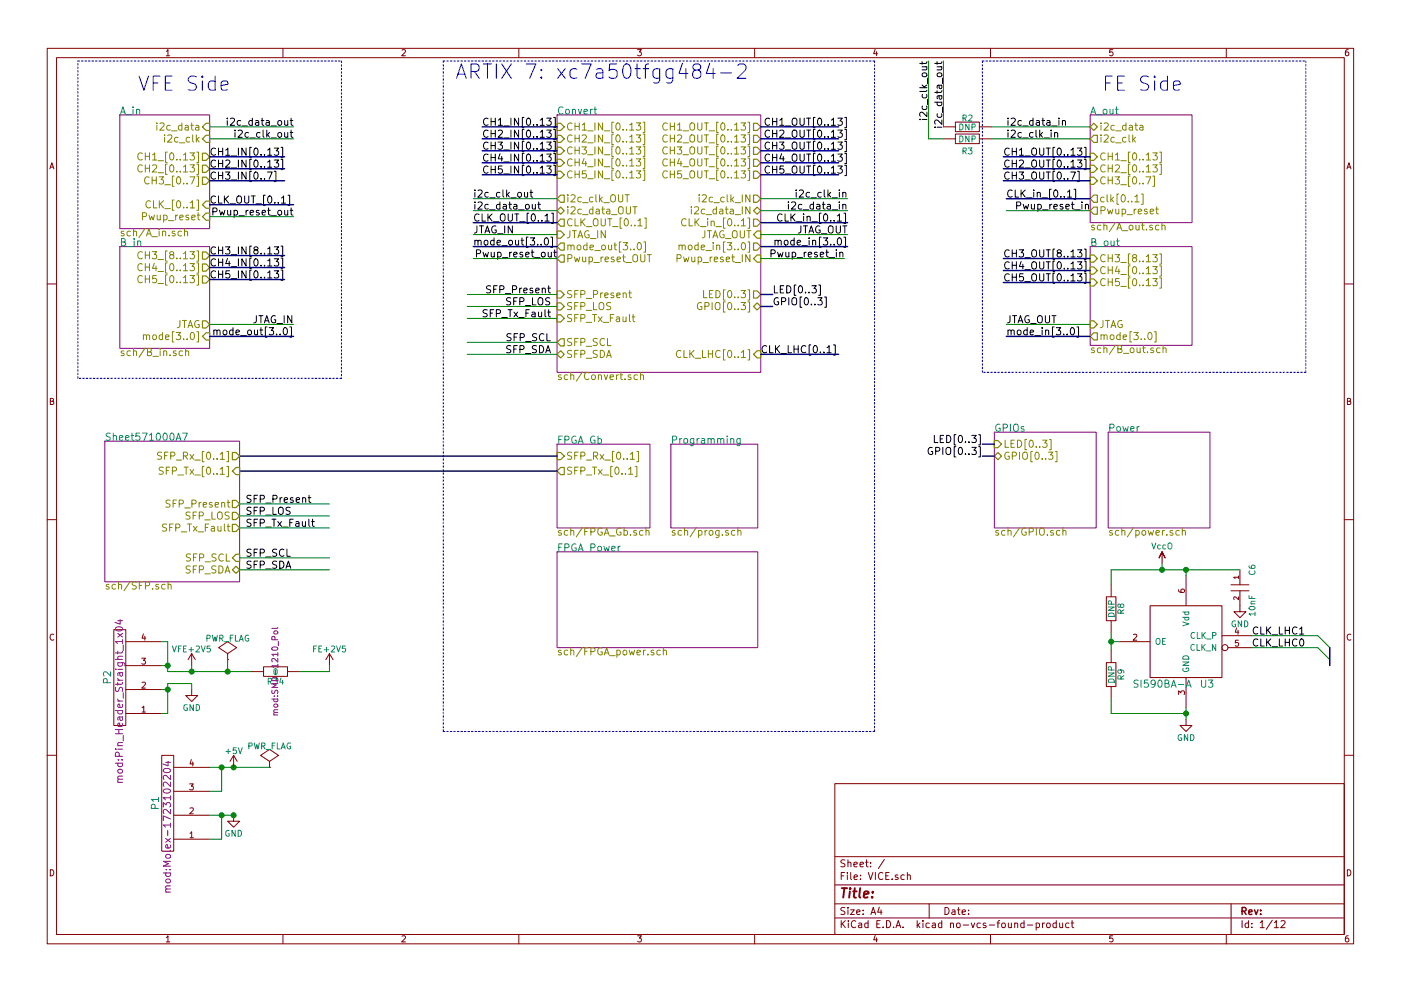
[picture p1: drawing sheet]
<svg xmlns="http://www.w3.org/2000/svg" width="297mm" height="210mm" viewBox="0 0 297 210" stroke-linecap="round" stroke-linejoin="round" font-family="sans-serif">
<g fill="none" stroke="#840000" stroke-width=".21">
<path d="M10 10.3h277v189.9h-277zM12 12.2h273v186.1h-273zM60 10.3v1.9M110 10.3v1.9M160 10.3v1.9M210 10.3v1.9M260 10.3v1.9M200 26.9h2.6M200 29.5h2.6M202.6 25.9h5v2h-5zM202.6 28.4h5v2.1h-5zM207.6 26.9h2.6"/>
<path d="M207.6 29.5h2.6M10 60.2h2M285 60.2h2M10 110.3h2M246.4 117.1l-.7 1.3 .7-1.3 .6 1.3-.6-1.3v2.5M285 110.3h2M24.1 133.6h2.6v20.3h-2.6zM26.7 136.1h7.6M40.6 138.7l-.7 1.2M40.6 138.7v2.5M40.6 138.7l.8 1.2M48.3 139.9h.1"/>
<path d="M48.3 138.7l1.9-1.3-1.9-1.3-1.9 1.3 1.9 1.3v1.2M69.8 138.7l-.7 1.2M69.8 138.7v2.5M69.8 138.7l.8 1.2M234.6 126.6h2v5.1h-2zM235.6 124.1v2.5M235.6 131.7v2.5M235.6 138v2.6M237.5 136.1h6.3M243.8 128.5h15.3v15.3h-15.3zM251.5 122.2v6.3M259.1 134.9h6.3"/>
<path d="M260.3 137.4h5.1M261 125.3h3.8M261 124.1h3.8M262.9 125.3v4.5h1.3l-1.3 1.3-1.3-1.3h1.3M262.9 120.9v3.2M26.7 151.4h7.6M26.7 146.3h7.6M26.7 141.2h7.6M40.6 146.3v1.3h1.3l-1.3 1.2-1.2-1.2h1.2M53.3 142.5h2.6M55.9 141.5h5.1v2h-5.1zM61 142.5h2.5"/>
<path d="M234.6 140.6h2v5.1h-2zM235.6 145.7v2.5M251.5 152.6v1.3h1.2l-1.2 1.3-1.3-1.3h1.3M251.5 143.8v6.3M10 160.2h2M34.3 160.3h2.5v20.3h-2.5zM36.8 178h7.6M36.8 173h7.6M36.8 167.9h7.6M36.8 162.8h7.6M49.5 173v1.2h1.3l-1.3 1.3-1.2-1.3h1.2M49.5 160.3l-.7 1.2"/>
<path d="M49.5 160.3v2.5M49.5 160.3l.8 1.2M57.1 162.8h.1M57.1 161.5l2-1.2-2-1.3-1.9 1.3 1.9 1.2v1.3M177 166.3h108v32h-108zM285 160.2h2M60 198.3v1.9M110 198.3v1.9M160 198.3v1.9M177 194.8h108M177 191.8h108M177 187.8h108"/>
<path d="M177 181.8h108M186.4 192.5l-.3 1h.9M186.8 193v1M187.5 182.3l-1.3 2M192.4 185.7l.2-.1 .4 .1v.9M192.4 185.1v1.5M197 191.8v3M210 198.3v1.9M217.8 196.3h1.2M219.7 195.9l.4-.1 .3 .3-.1 .6h-.6M219.7 195.8v1.5M221 195.8v1"/>
<path d="M221.5 195.8l-.5 .3M222 196l.2-.2 .4 .2 .1 .5-.1 .2-.4 .1-.2-.1zM224 195.9l-.5-.1-.3 .3 .1 .6 .2 .1 .5-.1M224 195.3v1.5M224.7 195.8v.9l.4 .1 .2-.1M225.3 195.8v1M226.6 195.9l-.4-.1-.3 .3 .1 .6 .2 .1 .4-.1M227.1 195.8h.6M227.3 195.3v1.3l.4 .2M260 198.3v1.9M261 191.8v6.5M270.2 195.8l.4-.5v1.5"/>
<path d="M270.2 196.8h.8M271.6 195.5l.6-.2 .3 .5-1 1h1"/>
<circle cx="259.7" cy="137.4" r=".63"/>
</g>
<g fill="none" stroke="#840084" stroke-width=".21">
<path d="M25.4 24.4h19v24.1h-19zM118.1 24.4h43.2v54.6h-43.2zM231.1 24.4h21.6v22.8h-21.6zM25.4 52.3h19v21.6h-19zM231.1 52.3h21.6v21h-21.6zM22.2 93.6h28.6v29.8h-28.6zM118.1 94.2h19.7v17.8h-19.7zM142.2 94.2h18.5v17.8h-18.5zM210.8 91.7h21.6v20.3h-21.6zM234.9 91.7h21.6v20.3h-21.6zM118.1 117.1h42.6v20.3h-42.6zM24.5 133.2a.89 .89 0 0 1 1.5 .3 .86 .86 0 0 1-.8 .4 .86 .86 0 0 1-.7-.5z"/>
<path d="M25 131.7h1M25.5 131.5v.9l-1.1-.4M58.1 134l.5-.1 .3 .4-.3 .2h-.3l-.3-.2zM58.9 133.1l-.2 .2h-1.1M58 151.7h.9M58.9 151.1l-.8 .1-.1 .3 .2 .2M25 166h1M26 165.3h-.8a.37 .37 0 0 0-.2 .3 .37 .37 0 0 0 .1 .4M34.7 163.3a.89 .89 0 0 1 1.4 .2 .86 .86 0 0 1-.8 .4 .86 .86 0 0 1-.7-.5zM35.1 161.7h1M35.6 161.5v1l-1.1-.4M35.1 189.3h1"/>
<path d="M36.1 188.6h-.7a.37 .37 0 0 0-.3 .3 .37 .37 0 0 0 .2 .4M36.1 188h-.7a.35 .35 0 0 0-.3 .3 .35 .35 0 0 0 .3 .3"/>
</g>
<g fill="none" stroke="#848400" stroke-width=".21">
<path d="M30.2 32.6a.72 .72 0 0 0-1.1 .5 .72 .72 0 0 0 .8 .9l.3-.2M30.2 35.1a.72 .72 0 0 0-1.1 .5 .72 .72 0 0 0 .8 .9l.3-.2M31.6 37.7a.72 .72 0 0 0-1 .5 .72 .72 0 0 0 .7 .8l.3-.1M33.2 26.1v.1M33.2 26.6v1M34.9 28.6v.2M134.9 33.7h.9l-.5 .6 .5 .3v.5l-.3 .1-.6-.1M134.9 36.2h.9l-.5 .6 .5 .3v.5l-.3 .2-.6-.2M134.9 26.1h.9l-.5 .6 .5 .2v.6l-.3 .1-.6-.1M134.9 28.6h.9l-.5 .6 .5 .3v.5l-.3 .1-.6-.1M134.9 31.2h.9l-.5 .5 .5 .3v.5l-.3 .2-.6-.2M136.3 33.5h.4v2.2h-.4"/>
<path d="M136.3 36.1h.4v2.2h-.4M136.3 25.9h.4v2.2h-.4M136.3 28.5h.4v2.2h-.4M136.3 31h.4v2.2h-.4M141.5 33.9a.72 .72 0 0 0-1 .4 .72 .72 0 0 0 .7 .9l.3-.1M141.5 36.4a.72 .72 0 0 0-1 .5 .72 .72 0 0 0 .7 .9l.3-.2M141.5 26.2a.72 .72 0 0 0-1 .5 .72 .72 0 0 0 .7 .9l.3-.1M141.5 28.8a.72 .72 0 0 0-1 .5 .72 .72 0 0 0 .7 .8l.3-.1M141.5 31.3a.72 .72 0 0 0-1 .5 .72 .72 0 0 0 .7 .9l.3-.2M240.3 29.6l.4 .5M240.7 29.1l-.5 .6M241.7 26.7h.6v.9"/>
<path d="M242.3 26.9l-.6 .2a.3 .3 0 0 0 .1 .5l.5-.1M243 37.5h1l-.7 1.5M244.4 32.4h1l-.5 .6 .5 .3-.1 .5-.2 .2-.7-.2M244.4 35h1l-.5 .6 .5 .2-.1 .5-.2 .2-.7-.2M244.4 37.4h.4v2.1h-.4M245.9 32.3h.3v2.2h-.3M245.9 34.8h.3v2.2h-.3M30.2 56.1a.72 .72 0 0 0-1.1 .5 .72 .72 0 0 0 .8 .8l.3-.1M30.2 58.6a.72 .72 0 0 0-1.1 .5 .72 .72 0 0 0 .8 .9l.3-.2M30.2 53.5a.72 .72 0 0 0-1.1 .5 .72 .72 0 0 0 .8 .9l.3-.1M31.9 42.7a.72 .72 0 0 0-1 .5 .72 .72 0 0 0 .7 .9l.3-.1M38.5 49.1l-.5-.1-.3 .3 .2 .7h.6"/>
<path d="M39.1 49.2l.1-.1a.36 .36 0 0 1 .6 .2v.8M39.1 48.5v1.6M132.5 41.3h.9M133 41.3v1.5M134.2 43.9h.9M134.6 43.9v1.5M135.3 51.6l.2-.1a.81 .81 0 0 1 .5 .7 .81 .81 0 0 1-.5 .8 .98 .98 0 0 1-.2-1.4zM136.5 51.3h.4v2.2h-.4M136.7 46.2h.3v2.2h-.3M137.2 54h.9M137.7 54v1.5M143.5 54.8h.8l.1-.3-.1-.3-.2-.2h-.6v1.5"/>
<path d="M144 52.1a.36 .36 0 0 1 .6 .1v.8M144 52v1M144.6 52.2a.35 .35 0 0 1 .4-.2 .35 .35 0 0 1 .3 .2v.8M145.5 46.6a.72 .72 0 0 0-1.1 .4 .72 .72 0 0 0 .8 .9l.3-.1M146.6 43.9v.1M146.6 44.4v1M148.2 41.3v.2M148.2 41.8v1M240.6 41.8l.5-.5v1.5M240.6 42.8h.9M242 41.2h.4v2.2h-.4M244.4 56.6h1l-.5 .5 .5 .3-.1 .5-.2 .2-.7-.2"/>
<path d="M244.4 59.1h1l-.5 .6 .5 .3-.1 .5-.2 .1-.7-.1M244.4 54h1l-.5 .6 .5 .3-.1 .5-.2 .1-.7-.1M245 44.4h.6M245.2 43.9v1.3l.4 .2M245.7 47.8h-.4l-.3 .3 .1 .6h.6M245.9 56.4h.3v2.2h-.3M245.9 58.9h.3v2.2h-.3M245.9 53.9h.3v2.2h-.3M246.4 47.9v-.1a.36 .36 0 0 1 .6 .2v.8M246.4 47.3v1.5M30.4 71.2l.1-.1a.36 .36 0 0 1 .6 .2v.8M30.4 71v1.1"/>
<path d="M31.1 71.3a.35 .35 0 0 1 .3-.3 .35 .35 0 0 1 .3 .3v.8M38.7 74.5l-.4-.1-.3 .3 .1 .7h.6M39.3 74.6l.1-.1a.36 .36 0 0 1 .6 .2v.8M39.3 73.9v1.6M133.3 62.1h.6M133.5 61.6v1.4l.4 .2M134 67.2h.6M134.2 66.7v1.3l.4 .2M135.2 79.6l-.5-.1-.3 .3 .2 .7h.6M135.8 79.7l.1-.1a.36 .36 0 0 1 .5 .2v.7M135.8 79v1.5M144.4 74.5a.72 .72 0 0 0-1.1 .5 .72 .72 0 0 0 .8 .9l.3-.2"/>
<path d="M148.7 64.3a.71 .71 0 0 0-.9 .6 .71 .71 0 0 0 .9 .7l.1-.6h-.3M149.2 61.6v1.6h.7M243.5 70.7l.2-.2a.81 .81 0 0 1 .6 .8 .81 .81 0 0 1-.6 .8l-.2-.2-.1-.4zM244.8 70.4h.3v2.2h-.3M245.9 73.9l-.4-.1-.3 .3 .2 .6h.5M246.6 74l.1-.1a.36 .36 0 0 1 .5 .1v.8M246.6 73.3v1.5M34.3 96l-.6-.1-.2 .2v.4l.6 .3 .2 .4-.3 .3-.6-.1M34.6 99.2l-.6-.1-.3 .3 .2 .4 .6 .2v.5l-.2 .1h-.6M133.6 97.5h.9M134.7 99h.3v2.1h-.3M135 95.8h.4v2.2h-.4"/>
<path d="M222.5 93.2h.4v2.2h-.4M223.7 95.8h.4v2.2h-.4M136.3 112.6l-.4-.1-.3 .3 .1 .7h.6M137 112.7v-.1a.36 .36 0 0 1 .6 .2v.8M137 112v1.6M155.8 112.6l-.4-.1-.3 .3 .1 .7h.6M156.4 112.7l.1-.1a.36 .36 0 0 1 .6 .2v.8M156.4 112v1.6M224.7 112.6l-.4-.1-.3 .3 .1 .7h.6M225.3 112.7l.1-.1a.36 .36 0 0 1 .6 .2v.8M225.3 112v1.6M250 112.6l-.4-.1-.3 .3 .2 .7h.5"/>
<path d="M250.7 112.7v-.1a.36 .36 0 0 1 .6 .2v.8M250.7 112v1.6M35 124h-.4l-.3 .3 .1 .6h.6M35.6 124.1l.1-.1a.36 .36 0 0 1 .6 .2v.8M35.6 123.5v1.5M140 138l-.4-.1-.3 .3 .1 .7h.6M140.6 138.1l.1-.1a.36 .36 0 0 1 .6 .2v.8M140.6 137.4v1.6"/>
</g>
<g fill="none" stroke="#848400" stroke-width=".25">
<path d="M42.9 32.5h.8l.7 .8-.7 .7h-.8zM42.9 35h.8l.7 .8-.7 .8h-.8zM42.9 37.6h.8l.7 .7-.7 .8h-.8zM43.7 28.7h.7v1.5h-.7l-.8-.7zM43.7 26.2h.7v1.5h-.7l-.8-.8zM118.1 33.8h.8l.7 .7-.7 .8h-.8zM118.1 36.3h.8l.7 .8-.7 .7h-.8zM118.1 26.2h.8l.7 .7-.7 .8h-.8zM118.1 28.7h.8l.7 .8-.7 .7h-.8zM118.1 31.2h.8l.7 .8-.7 .8h-.8zM159.8 33.8h.7l.8 .7-.8 .8h-.7zM159.8 36.3h.7l.8 .8-.8 .7h-.7z"/>
<path d="M159.8 26.2h.7l.8 .7-.8 .8h-.7zM159.8 28.7h.7l.8 .8-.8 .7h-.7zM159.8 31.2h.7l.8 .8-.8 .8h-.7zM231.1 32.5h.8l.8 .8-.8 .7h-.8zM231.1 35h.8l.8 .8-.8 .8h-.8zM231.1 37.6h.8l.8 .7-.8 .8h-.8zM231.9 28.7h.8v1.5h-.8l-.8-.7zM231.9 26.2l.8 .7-.8 .8-.8-.8zM42.9 46l.8-.8h.7v1.5h-.7zM42.9 56h.8l.7 .8-.7 .7h-.8zM42.9 58.5h.8l.7 .8-.7 .8h-.8zM42.9 53.5h.8l.7 .7-.7 .8h-.8z"/>
<path d="M43.7 42.7h.7v1.5h-.7l-.8-.8zM118.1 42.2l.8-.8h.7v1.5h-.7zM118.1 44.7l.8-.8 .7 .8-.7 .8zM118.1 49h.8l.7 .8-.7 .7h-.8zM118.9 46.5h.7v1.5h-.7l-.8-.8zM118.9 51.6h.7v1.5h-.7l-.8-.8zM118.9 54.1h.7v1.5h-.7l-.8-.7zM159.8 41.4h.7l.8 .8-.8 .7h-.7zM159.8 44.7l.7-.8 .8 .8-.8 .8zM159.8 46.5h.7l.8 .7-.8 .8h-.7zM159.8 51.6h.7l.8 .7-.8 .8h-.7zM160.5 49h.8v1.5h-.8l-.7-.7z"/>
<path d="M160.5 54.1h.8v1.5h-.8l-.7-.7zM231.1 56.6h.8l.8 .8-.8 .8h-.8zM231.1 59.2h.8l.8 .7-.8 .8h-.8zM231.1 54.1h.8l.8 .8-.8 .7h-.8zM231.9 41.4h.8v1.5h-.8l-.8-.7zM231.9 43.9h.8v1.6h-.8l-.8-.8zM42.9 68.1h.8l.7 .7-.7 .8h-.8zM42.9 71.4l.8-.8h.7v1.5h-.7zM118.1 61.7h.8l.7 .8-.7 .7h-.8zM118.1 64.3h.8l.7 .7-.7 .8h-.8zM118.1 66.8h.8l.7 .8-.7 .7h-.8zM118.1 75.2l.8-.8 .7 .8-.7 .7z"/>
<path d="M118.9 71.9h.7v1.5h-.7l-.8-.8zM159.8 61.7h.7l.8 .8-.8 .7h-.7zM159.8 65l.7-.7 .8 .7-.8 .8zM160.5 74.4h.8v1.5h-.8l-.7-.7zM231.1 68.1h.8l.8 .7-.8 .8h-.8zM231.9 70.6h.8v1.5h-.8l-.8-.7zM49.3 96h.7l.8 .8-.8 .7h-.7zM50 99.2h.8v1.5h-.8l-.7-.8zM118.1 96h.8l.7 .8-.7 .7h-.8zM118.1 99.9l.8-.7h.7v1.5h-.7zM210.8 93.5h.8l.7 .7-.7 .8h-.8zM210.8 96.8l.8-.8 .7 .8-.7 .7z"/>
<path d="M49.3 106.2h.7l.8 .7-.8 .8h-.7zM49.3 108.7h.7l.8 .8-.8 .7h-.7zM49.3 111.2h.7l.8 .8-.8 .8h-.7zM50 117.6h.8v1.5h-.8l-.7-.7zM50 120.1l.8 .8-.8 .8-.7-.8z"/>
</g>
<path d="M46.9 18.2l1.4-.3-.1-.6-.9-.1-.3 .1-.1 .3v1.1l.1 .3 .3 .1 .9-.1M147.4 14.9l-.4-.3-.1-.5 .2-.4 .3-.1h.6a.67 .67 0 0 1 .6 .6 .67 .67 0 0 1-.6 .7l-.9 .1a1.01 1.01 0 0 0 0 1.5 1.01 1.01 0 0 0 1.4-.2 .96 .96 0 0 0-.5-1.4M150.5 13.4l-.7 2.2h1.8M151.2 14.6v2M152.8 15.5h2.3M156.4 13.9l.5-.3h.7a.85 .85 0 0 1 .4 1.3l-1.7 1.7h1.9M248.8 18.2l1.4-.3-.1-.6-.9-.1-.3 .1-.1 .3v1.1l.1 .3 .3 .1 .9-.1" fill="none" stroke="#0000c2" stroke-width=".21"/>
<path d="M125.9 23.2h.6M126.1 22.7v1.3l.4 .2M37.3 93.4l.5-1.5 .6 1.5M37.5 93h.7M38.7 91.9h1l-.6 1.5M156.9 93v1.3l-.2 .3-.4-.1M156.9 93.1l-.4-.1-.3 .3 .2 .7h.5M131.5 115.9l-.4 .3M251.5 145.8l.5-1.5 .5 1.5M251.6 145.4h.8" fill="none" stroke="#008484" stroke-width=".21"/>
<g fill="none" stroke="#000" stroke-width=".21">
<path d="M195.5 13.1v.6M196.5 13.1l-.2 .4h-1.3M198.7 13.1v.6M199.7 13.1l-.2 .4h-1.3M48.2 25.1v.1M48.2 25.6v1M49.8 27.6v.2M49.8 28.1v1M56.7 36.5h1l-.7 1.5M58.1 31.4h1l-.5 .6 .5 .3-.1 .5-.2 .1-.7-.1M58.1 34h1l-.5 .5 .5 .3-.1 .5-.2 .2-.7-.2M58.1 36.3h.4v2.2h-.4"/>
<path d="M59.6 31.3h.3v2.1h-.3M59.6 33.8h.3v2.2h-.3M61.5 28.1h.6M61.5 25.6h.6M61.7 27.6v1.3l.4 .2M61.7 25.1v1.3l.4 .2M115.9 25.1h1l-.5 .5 .5 .3-.1 .5-.2 .2-.7-.2M115.9 27.6h1l-.5 .6 .5 .3-.1 .5-.2 .1-.7-.1M115.9 30.1h1l-.5 .6 .5 .3-.1 .5-.2 .2-.7-.2M115.9 32.7h1l-.5 .6 .5 .2-.1 .6-.2 .1-.7-.1M115.9 35.2h1l-.5 .6 .5 .3-.1 .5-.2 .1-.7-.1M117.4 24.9h.3v2.2h-.3"/>
<path d="M117.4 27.5h.3v2.1h-.3M117.4 30h.3v2.2h-.3M117.4 32.5h.3v2.2h-.3M117.4 35.1h.3v2.2h-.3M177.6 25.1h1l-.5 .5 .5 .3-.1 .5-.2 .2-.7-.2M177.6 27.6h1l-.5 .6 .5 .3-.1 .5-.2 .1-.7-.1M177.6 30.1h1l-.5 .6 .5 .3-.1 .5-.2 .2-.7-.2M177.6 32.7h1l-.5 .6 .5 .2-.1 .6-.2 .1-.7-.1M177.6 35.2h1l-.5 .6 .5 .3-.1 .5-.2 .1-.7-.1M179.1 24.9h.4v2.2h-.4M179.1 27.5h.4v2.1h-.4M179.1 30h.4v2.2h-.4"/>
<path d="M179.1 32.5h.4v2.2h-.4M179.1 35.1h.4v2.2h-.4M195 25.3h.1M195.5 25.3h1M198.2 27h.1M198.7 27h1M223.6 28.3l.1-.1a.36 .36 0 0 1 .6 .1v.8M223.6 28.1v1M225.2 25.7l.1-.1a.36 .36 0 0 1 .6 .2v.8M225.2 25.6v1M227 36.5h1l-.6 1.5M228.4 31.4h1l-.5 .6 .5 .3-.1 .5-.2 .1-.7-.1"/>
<path d="M228.4 34h1l-.5 .5 .5 .3-.1 .5-.2 .2-.7-.2M228.4 36.3h.4v2.2h-.4M229.9 31.3h.4v2.1h-.4M229.9 33.8h.4v2.2h-.4M45.1 44.9h.8l.1-.3-.1-.3-.2-.2h-.6v1.5M58.1 52.4h1l-.5 .6 .5 .2-.1 .5-.2 .2-.7-.2M58.1 54.9h1l-.5 .6 .5 .3-.1 .5-.2 .1-.7-.1M58.1 57.4h1l-.5 .6 .5 .3-.1 .5-.2 .2-.7-.2M59.6 52.2h.3v2.2h-.3M59.6 54.8h.3v2.1h-.3M59.6 57.3h.3v2.2h-.3M61.1 41.4h.3v2.2h-.3"/>
<path d="M61.5 44.6h.6M61.7 44.1v1.3l.4 .2M101 53.8l.8-.1 .1-.2-.1-.3-.2-.2h-.6v1.5M111.2 40.8l.1 1h.3l.3-.1M111.9 40.8v1M112.4 40.8h.6M112.6 40.3v1.3l.4 .2M112.9 43.4v.9l.4 .1 .2-.2M113.5 43.4v1M114 43.4h.6M114.2 42.8v1.4l.4 .2M115.6 50.5h.2a.81 .81 0 0 1 .5 .7 .81 .81 0 0 1-.5 .8 .98 .98 0 0 1-.2-1.5z"/>
<path d="M116.8 50.3h.3v2.2h-.3M116.9 45.2h.4v2.2h-.4M117.4 53.5h.6M117.6 53v1.3l.4 .2M163.5 53.8l.7-.1 .2-.2-.1-.3-.2-.2h-.6v1.5M164.3 51.1l.1-.1a.36 .36 0 0 1 .6 .2v.8M164.3 51v1M165 51.2a.35 .35 0 0 1 .3-.2 .35 .35 0 0 1 .3 .2v.8M165.8 45.5a.72 .72 0 0 0-1 .5 .72 .72 0 0 0 .7 .9l.3-.1M167.2 42.8v.2M167.2 43.4v1M168.8 40.3v.2"/>
<path d="M168.8 40.8v1M215.5 43.7l.8-.1 .1-.2v-.4l-.3-.2h-.6v1.6M226.3 41.8h.9M227.7 40.2h.4v2.1h-.4M228.4 53h1l-.5 .6 .5 .3-.1 .5-.2 .1-.7-.1M228.4 55.5h1l-.5 .6 .5 .3-.1 .5-.2 .2-.7-.2M228.4 58.1h1l-.5 .6 .5 .2-.1 .6-.2 .1-.7-.1M229.9 52.9h.4v2.1h-.4M229.9 55.4h.4v2.2h-.4M229.9 57.9h.4v2.2h-.4M45.3 70.2l.1-.1a.36 .36 0 0 1 .6 .2v.7M45.3 70v1"/>
<path d="M46 70.3a.35 .35 0 0 1 .3-.3 .35 .35 0 0 1 .4 .3v.7M173.6 60.5h.3v2.2h-.3M174.8 63h.4v2.2h-.4M175.3 74.8h.9M176.7 73.2h.4v2.2h-.4M227.1 69.7l.2-.2a.81 .81 0 0 1 .5 .8 .81 .81 0 0 1-.5 .7l-.2-.1-.2-.4zM228.3 69.4h.4v2.1h-.4M197.7 95a.71 .71 0 0 0-.9 .7 .71 .71 0 0 0 .9 .7v-.6h-.3M198.1 92.4v1.5h.7M65.3 105.6h.6M65.5 105.1v1.3l.4 .2M66.1 110.7h.5"/>
<path d="M66.3 110.2v1.3l.3 .2"/>
</g>
<g fill="none" stroke="#000084" stroke-width=".3">
<path d="M44.4 35.8h15.9M44.4 33.3h15.9M44.4 38.3h15.9M102.2 37.1h15.9M102.2 34.5h15.9M102.2 32h15.9M102.2 29.5h15.9M102.2 26.9h15.9M161.3 37.1h16.5M161.3 34.5h16.5M161.3 32h16.5M161.3 29.5h16.5"/>
<path d="M161.3 26.9h16.5M212.7 35.8h18.4M212.7 33.3h18.4M212.7 38.3h18.4M44.4 59.3h15.9M44.4 56.8h15.9M44.4 54.2h15.9M44.4 43.4h17.8M100.3 47.2h17.8M100.3 52.3h17.8M161.3 47.2h18.4M161.3 52.3h18.4"/>
<path d="M212.7 59.9h18.4M212.7 57.4h18.4M212.7 54.9h18.4M213.4 42.2h17.7M44.4 71.4h17.8M161.3 75.2h16.5M161.3 62.5h2.5M161.3 65h2.5M213.4 71.4h17.7M50.8 96.8h67.3M50.8 99.9h67.3M208.3 96.8h2.5"/>
<path d="M208.3 94.2h2.5M281.9 137.4v3.8"/>
</g>
<g fill="none" stroke="#008400" stroke-width=".21">
<path d="M196.8 12.9v16.6h3.2M200 12.9v14M44.4 29.5h17.8M44.4 26.9h17.8M210.2 29.5h20.9M210.2 26.9h20.9M44.4 46h17.8M100.3 42.2h17.8M100.3 44.7h17.8M100.3 49.8h17.8M100.3 54.9h17.8M161.3 42.2h18.4"/>
<path d="M161.3 44.7h18.4M161.3 49.8h18.4M161.3 54.9h17.8M213.4 44.7h17.7M44.4 68.8h17.8M99.1 62.5h19M99.1 65h19M99.1 67.6h19M99.1 72.6h19M99.1 75.2h19M213.4 68.8h17.7M50.8 106.9h19"/>
<path d="M50.8 109.5h19M50.8 112h19M50.8 118.4h19M246.4 119.6v1.3M34.3 136.1h1.3v6.4h17.7M48.3 139.9v2.6M50.8 120.9h19M235.6 134.2v3.8M235.6 136.1h1.9M251.5 120.9v1.3M262.9 120.9h-27.3v3.2M265.4 134.9h14l2.5 2.5"/>
<path d="M265.4 137.4h14l2.5 2.5M34.3 141.2h1.3M34.3 146.3h1.3M40.6 146.3v-1.3h-5v6.4h-1.3M40.6 141.2v1.3M69.8 141.2v1.3h-6.3M235.6 148.2v3.2h15.9M251.5 150.1v2.5M44.4 162.8h12.7M44.4 173h5.1M47 162.8v5.1h-2.6M47 173v5h-2.6"/>
</g>
<g fill="#008400" stroke="#008400" stroke-width=".25">
<circle cx="246.4" cy="120.9" r=".51"/>
<circle cx="235.6" cy="136.1" r=".51"/>
<circle cx="251.5" cy="151.4" r=".51"/>
<circle cx="49.5" cy="162.8" r=".51"/>
<circle cx="49.5" cy="173" r=".51"/>
<circle cx="251.5" cy="120.9" r=".51"/>
<circle cx="47" cy="162.8" r=".51"/>
<circle cx="47" cy="173" r=".51"/>
<circle cx="48.3" cy="142.5" r=".51"/>
<circle cx="40.6" cy="142.5" r=".51"/>
<circle cx="35.6" cy="141.2" r=".51"/>
<circle cx="35.6" cy="146.3" r=".51"/>
</g>
<path d="M16.5 12.9h55.9M72.4 12.9v67.4M94 12.9v142.3M185.4 12.9h-91.4M208.3 12.9h68.6M276.9 12.9v66.1M208.3 79v-66.1M276.9 79h-68.6M16.5 80.3v-67.4M72.4 80.3h-55.9M94 155.2h91.4M185.4 155.2v-142.3" fill="none" stroke="#0000c2" stroke-width=".21" stroke-dasharray=".3 .4"/>
<g font-size="4.2" fill="#0000c2">
<text x="96.5" y="16.8">ARTIX 7: xc7a50tfgg484-2</text>
<text x="29.2" y="19.3">VFE Side</text>
<text x="233.7" y="19.3">FE Side</text>
</g>
<text font-size="2.8" fill="#840000" x="178" y="190.5">Title:</text>
<g font-size="2.1" fill="#008484">
<text x="25.4" y="24.3">A_in</text>
<text x="118.1" y="24.3">Convert</text>
<text x="231.1" y="24.3">A_out</text>
<text x="25.4" y="52.2">B_in</text>
<text x="231.1" y="52.2">B_out</text>
<text x="22.2" y="93.5">Sheet571000A7</text>
<text x="118.1" y="94.1">FPGA Gb</text>
<text x="142.2" y="94.1">Programming</text>
<text x="210.8" y="91.6">GPIOs</text>
<text x="234.9" y="91.6">Power</text>
<text x="118.1" y="117">FPGA Power</text>
<text x="23.5" y="145" transform="rotate(-90 23.5 145)">P2</text>
<text x="241" y="145.9">SI590BA-A</text>
<text x="254.6" y="145.9">U3</text>
<text x="33.7" y="171.7" transform="rotate(-90 33.7 171.7)">P1</text>
</g>
<g font-size="2.1" fill="#848400">
<text x="34" y="27.7">i2c_data</text>
<text x="120" y="27.7">CH1_IN_[0..13]</text>
<text x="142.1" y="27.7">CH1_OUT_[0..13]</text>
<text x="233.1" y="27.7">i2c_data</text>
<text x="31" y="34">CH1_[0..13]</text>
<text x="35.4" y="30.2">i2c_clk</text>
<text x="120" y="35.3">CH4_IN_[0..13]</text>
<text x="120" y="30.2">CH2_IN_[0..13]</text>
<text x="120" y="32.8">CH3_IN_[0..13]</text>
<text x="142.1" y="35.3">CH4_OUT_[0..13]</text>
<text x="142.1" y="30.2">CH2_OUT_[0..13]</text>
<text x="142.1" y="32.8">CH3_OUT_[0..13]</text>
<text x="233.1" y="34">CH1_[0..13]</text>
<text x="233.1" y="30.2">i2c_clk</text>
<text x="31" y="36.6">CH2_[0..13]</text>
<text x="32.1" y="39.1">CH3_[0..7]</text>
<text x="120" y="37.8">CH5_IN_[0..13]</text>
<text x="142.1" y="37.8">CH5_OUT_[0..13]</text>
<text x="233.1" y="36.6">CH2_[0..13]</text>
<text x="233.1" y="39.1">CH3_[0..7]</text>
<text x="30.6" y="46.7">Pwup_reset</text>
<text x="32" y="44.2">CLK_[0..1]</text>
<text x="120" y="42.9">i2c_clk_OUT</text>
<text x="120" y="45.5">i2c_data_OUT</text>
<text x="147.6" y="45.5">i2c_data_IN</text>
<text x="149" y="42.9">i2c_clk_IN</text>
<text x="233.1" y="42.9">clk[0..1]</text>
<text x="233.1" y="45.5">Pwup_reset</text>
<text x="25.4" y="50.1">sch/A_in.sch</text>
<text x="120" y="48">CLK_OUT_[0..1]</text>
<text x="120" y="50.5">JTAG_IN</text>
<text x="120" y="53.1">mode_out[3..0]</text>
<text x="145.7" y="53.1">mode_in[3..0]</text>
<text x="145.8" y="48">CLK_in_[0..1]</text>
<text x="148" y="50.5">JTAG_OUT</text>
<text x="231.1" y="48.9">sch/A_out.sch</text>
<text x="31" y="57.5">CH4_[0..13]</text>
<text x="31" y="55">CH3_[8..13]</text>
<text x="120" y="55.6">Pwup_reset_OUT</text>
<text x="144.1" y="55.6">Pwup_reset_IN</text>
<text x="233.1" y="58.2">CH4_[0..13]</text>
<text x="233.1" y="55.6">CH3_[8..13]</text>
<text x="31" y="60.1">CH5_[0..13]</text>
<text x="120" y="63.2">SFP_Present</text>
<text x="120" y="65.8">SFP_LOS</text>
<text x="149.1" y="65.8">GPIO[0..3]</text>
<text x="150.2" y="63.2">LED[0..3]</text>
<text x="233.1" y="60.7">CH5_[0..13]</text>
<text x="36.9" y="69.6">JTAG</text>
<text x="120" y="68.3">SFP_Tx_Fault</text>
<text x="233.1" y="69.6">JTAG</text>
<text x="25.4" y="75.5">sch/B_in.sch</text>
<text x="31.9" y="72.1">mode[3..0]</text>
<text x="120" y="73.4">SFP_SCL</text>
<text x="120" y="75.9">SFP_SDA</text>
<text x="144.5" y="75.9">CLK_LHC[0..1]</text>
<text x="231.1" y="74.9">sch/B_out.sch</text>
<text x="233.1" y="72.1">mode[3..0]</text>
<text x="118.1" y="80.6">sch/Convert.sch</text>
<text x="212.8" y="95">LED[0..3]</text>
<text x="34.7" y="97.5">SFP_Rx_[0..1]</text>
<text x="35" y="100.7">SFP_Tx_[0..1]</text>
<text x="120" y="97.5">SFP_Rx_[0..1]</text>
<text x="120" y="100.7">SFP_Tx_[0..1]</text>
<text x="212.8" y="97.5">GPIO[0..3]</text>
<text x="35.8" y="107.7">SFP_Present</text>
<text x="34.8" y="112.8">SFP_Tx_Fault</text>
<text x="39.2" y="110.2">SFP_LOS</text>
<text x="118.1" y="113.6">sch/FPGA_Gb.sch</text>
<text x="142.2" y="113.6">sch/prog.sch</text>
<text x="210.8" y="113.6">sch/GPIO.sch</text>
<text x="234.9" y="113.6">sch/power.sch</text>
<text x="39.3" y="119.1">SFP_SCL</text>
<text x="22.2" y="125.1">sch/SFP.sch</text>
<text x="39.1" y="121.7">SFP_SDA</text>
<text x="118.1" y="139">sch/FPGA_power.sch</text>
</g>
<g font-size="2.1">
<text x="49.3" y="26.7">i2c_data_out</text>
<text x="50.7" y="29.2">i2c_clk_out</text>
<text x="102.2" y="26.7">CH1_IN[0..13]</text>
<text x="102.2" y="29.2">CH2_IN[0..13]</text>
<text x="161.9" y="26.7">CH1_OUT[0..13]</text>
<text x="161.9" y="29.2">CH2_OUT[0..13]</text>
<text x="196.6" y="24.5" transform="rotate(-90 196.6 24.5)">i2c_clk_out</text>
<text x="199.8" y="25.9" transform="rotate(-90 199.8 25.9)">i2c_data_out</text>
<text x="213.4" y="29.2">i2c_clk_in</text>
<text x="213.4" y="26.7">i2c_data_in</text>
<text x="44.4" y="33">CH1_IN[0..13]</text>
<text x="44.4" y="35.6">CH2_IN[0..13]</text>
<text x="102.2" y="31.7">CH3_IN[0..13]</text>
<text x="102.2" y="34.3">CH4_IN[0..13]</text>
<text x="161.9" y="31.7">CH3_OUT[0..13]</text>
<text x="161.9" y="34.3">CH4_OUT[0..13]</text>
<text x="212.7" y="33">CH1_OUT[0..13]</text>
<text x="212.7" y="35.6">CH2_OUT[0..13]</text>
<text x="44.4" y="38.1">CH3_IN[0..7]</text>
<text x="100.3" y="41.9">i2c_clk_out</text>
<text x="102.2" y="36.8">CH5_IN[0..13]</text>
<text x="161.9" y="36.8">CH5_OUT[0..13]</text>
<text x="169.5" y="41.9">i2c_clk_in</text>
<text x="212.7" y="38.1">CH3_OUT[0..7]</text>
<text x="213.4" y="41.9">CLK_in_[0..1]</text>
<text x="44.4" y="43.2">CLK_OUT_[0..1]</text>
<text x="45.8" y="45.7">Pwup_reset_out</text>
<text x="100.3" y="44.4">i2c_data_out</text>
<text x="100.3" y="47">CLK_OUT_[0..1]</text>
<text x="166.1" y="47">CLK_in_[0..1]</text>
<text x="168.1" y="44.4">i2c_data_in</text>
<text x="216.2" y="44.4">Pwup_reset_in</text>
<text x="44.4" y="54">CH3_IN[8..13]</text>
<text x="100.3" y="49.5">JTAG_IN</text>
<text x="100.3" y="52.1">mode_out[3..0]</text>
<text x="166" y="52.1">mode_in[3..0]</text>
<text x="168.4" y="49.5">JTAG_OUT</text>
<text x="44.4" y="56.5">CH4_IN[0..13]</text>
<text x="44.4" y="59">CH5_IN[0..13]</text>
<text x="101.7" y="54.6">Pwup_reset_out</text>
<text x="164.1" y="54.6">Pwup_reset_in</text>
<text x="212.7" y="54.6">CH3_OUT[8..13]</text>
<text x="212.7" y="57.1">CH4_OUT[0..13]</text>
<text x="212.7" y="59.7">CH5_OUT[0..13]</text>
<text x="103.7" y="62.2">SFP_Present</text>
<text x="107.2" y="64.8">SFP_LOS</text>
<text x="163.8" y="62.2">LED[0..3]</text>
<text x="163.8" y="64.8">GPIO[0..3]</text>
<text x="47.1" y="71.1">mode_out[3..0]</text>
<text x="53.3" y="68.6">JTAG_IN</text>
<text x="102.8" y="67.3">SFP_Tx_Fault</text>
<text x="213.4" y="68.6">JTAG_OUT</text>
<text x="213.4" y="71.1">mode_in[3..0]</text>
<text x="107.1" y="74.9">SFP_SDA</text>
<text x="107.3" y="72.4">SFP_SCL</text>
<text x="161.3" y="74.9">CLK_LHC[0..1]</text>
<text x="199.1" y="94">LED[0..3]</text>
<text x="198" y="96.5">GPIO[0..3]</text>
<text x="52.1" y="106.7">SFP_Present</text>
<text x="52.1" y="109.2">SFP_LOS</text>
<text x="52.1" y="111.8">SFP_Tx_Fault</text>
<text x="52.1" y="118.1">SFP_SCL</text>
<text x="52.1" y="120.6">SFP_SDA</text>
<text x="265.4" y="134.6">CLK_LHC1</text>
<text x="265.4" y="137.2">CLK_LHC0</text>
</g>
<g font-size="2.1" fill="#840084">
<text x="26.1" y="164.8" transform="rotate(-90 26.1 164.8)">mod:Pin_Header_Straight_1x04</text>
<text x="36.2" y="187.3" transform="rotate(-90 36.2 187.3)">mod:Molex-1723102204</text>
</g>
<g font-size="2.1" fill="#840000">
<text x="178" y="184">Sheet: /</text>
<text x="178" y="186.7">File: VICE.sch</text>
<text x="178" y="196.9">KiCad E.D.A. kicad no-vcs-found-product</text>
<text x="178" y="194.1">Size: A4</text>
<text x="200" y="194.1">Date:</text>
<text x="263" y="194.1">Rev:</text>
<text x="263" y="196.9">Id: 1/12</text>
</g>
<g font-size="1.8" fill="#840000">
<text x="35" y="11.9">1</text>
<text x="85" y="11.9">2</text>
<text x="135" y="11.9">3</text>
<text x="185" y="11.9">4</text>
<text x="235" y="11.9">5</text>
<text x="285" y="11.9">6</text>
<text x="10.4" y="35.9">A</text>
<text x="285.4" y="35.9">A</text>
<text x="10.4" y="85.9">B</text>
<text x="285.4" y="85.9">B</text>
<text x="251.2" y="125.8" transform="rotate(-90 251.2 125.8)">6</text>
<text x="10.4" y="135.9">C</text>
<text x="30" y="135.9">4</text>
<text x="240.2" y="135.9">2</text>
<text x="261.8" y="134.6">4</text>
<text x="261.8" y="137.2">5</text>
<text x="285.4" y="135.9">C</text>
<text x="30" y="141">3</text>
<text x="30" y="146">2</text>
<text x="251.2" y="147.4" transform="rotate(-90 251.2 147.4)">3</text>
<text x="30" y="151.1">1</text>
<text x="40.2" y="167.6">3</text>
<text x="40.2" y="162.6">4</text>
<text x="40.2" y="172.7">2</text>
<text x="40.2" y="177.8">1</text>
<text x="10.4" y="185.9">D</text>
<text x="285.4" y="185.9">D</text>
<text x="35" y="199.9">1</text>
<text x="85" y="199.9">2</text>
<text x="135" y="199.9">3</text>
<text x="185" y="199.9">4</text>
<text x="235" y="199.9">5</text>
<text x="285" y="199.9">6</text>
</g>
<g font-size="1.8" fill="#008484">
<text x="203.3" y="27.6">DNP</text>
<text x="204" y="25.7">R2</text>
<text x="203.3" y="30.2">DNP</text>
<text x="204" y="32.7">R3</text>
<text x="244.1" y="116.5">VccO</text>
<text x="266.1" y="122" transform="rotate(-90 266.1 122)">C6</text>
<text x="236.3" y="131" transform="rotate(-90 236.3 131)">DNP</text>
<text x="238.3" y="130.3" transform="rotate(-90 238.3 130.3)">R8</text>
<text x="266.1" y="130.6" transform="rotate(-90 266.1 130.6)">10nF</text>
<text x="43.3" y="136.1">PWR_FLAG</text>
<text x="244.9" y="136.8">OE</text>
<text x="252.1" y="132.9" transform="rotate(-90 252.1 132.9)">Vdd</text>
<text x="252.3" y="135.5">CLK_P</text>
<text x="260.9" y="133">GND</text>
<text x="36.8" y="138.4">VFE+2V5</text>
<text x="66.6" y="138.4">FE+2V5</text>
<text x="252.1" y="142.7" transform="rotate(-90 252.1 142.7)">GND</text>
<text x="252.2" y="138">CLK_N</text>
<text x="236.3" y="145" transform="rotate(-90 236.3 145)">DNP</text>
<text x="238.3" y="144.2" transform="rotate(-90 238.3 144.2)">R9</text>
<text x="38.7" y="150.8">GND</text>
<text x="47.9" y="160">+5V</text>
<text x="52.2" y="158.9">PWR_FLAG</text>
<text x="249.5" y="157.2">GND</text>
<text x="47.6" y="177.5">GND</text>
</g>
<g font-size="1.8" fill="#840084">
<text x="57.9" y="143.2">0</text>
<text x="56.8" y="145.2">R34</text>
<text x="59" y="150.7" transform="rotate(-90 59 150.7)">mod:SMD-1210_Pol</text>
</g>
<g font-size="1.4" fill="#840000">
<text x="262.6" y="122.9" transform="rotate(-90 262.6 122.9)">1</text>
<text x="262.6" y="127.3" transform="rotate(-90 262.6 127.3)">2</text>
</g>
</svg>
